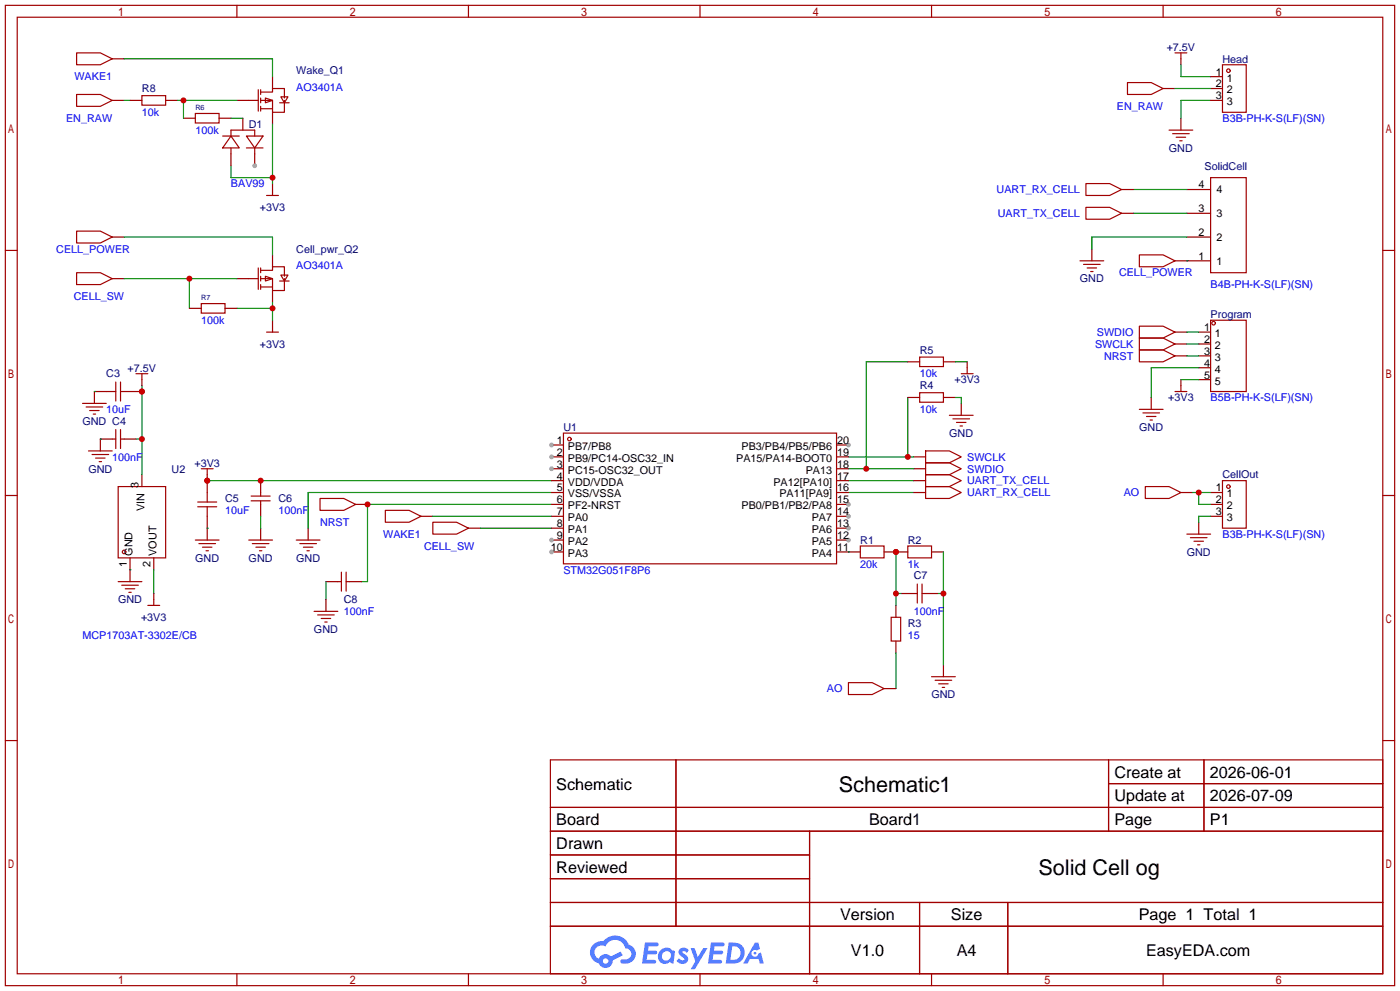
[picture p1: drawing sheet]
<svg xmlns="http://www.w3.org/2000/svg" width="299mm" height="212mm" viewBox="0 0 299 212" stroke-linecap="round" stroke-linejoin="round" font-family="sans-serif">
<g fill="none" stroke="#a10000" stroke-width=".25">
<path d="M1.1 1.1h297.2v209.6h-297.2zM3.7 3.7h292.1v204.5h-292.1zM50.7 1.1v2.6M100.2 1.1v2.6M149.7 1.1v2.6M199.3 1.1v2.6M248.8 1.1v2.6M1.1 53.5h2.6M295.8 53.5h2.5M1.1 105.9h2.6M295.8 105.9h2.5M1.1 158.3h2.6"/>
<path d="M295.8 158.3h2.5M117.7 162.4h178.1v45.8h-178.1zM117.7 172.6h178.1M117.7 177.7h178.1M144.6 162.4v35.6M173.2 177.7v30.5M237.1 162.4v15.3M237.1 167.5h58.7M257.5 162.4v15.3M117.7 182.8h55.5M117.7 192.9h178.1M117.7 187.8h55.5"/>
<path d="M117.7 198h178.1M196.7 192.9v15.3M215.6 192.9v15.3M50.7 208.2v2.5M100.2 208.2v2.5M149.7 208.2v2.5M199.3 208.2v2.5M248.8 208.2v2.5"/>
</g>
<g fill="#5487ff">
<path d="M145.5 202.8a1.3 1.3 0 0 1 1.8 .3l-.4 .6a.54 .54 0 0 0-.9-.2l.1 .2a1.28 1.28 0 0 1 .8 2 1.53 1.53 0 0 1-2.2-.3l.5-.6 .8 .5a.31 .31 0 0 0 .4-.3 .31 .31 0 0 0-.3-.3 1.12 1.12 0 0 1-.6-1.9z"/>
<path d="M147.7 202.7h.9l.7 1.9 1.1-1.9h.9l-2.7 4.5h-.9l1-1.7z"/>
<path d="M138 201.5h1.6a1.31 1.31 0 0 1 1.2 .2 .4 .4 0 0 1-.3 .6h-1.8l-.1 .9h1.6a.4 .4 0 0 1 .4 .4 .4 .4 0 0 1-.4 .4h-1.7l-.2 1.2h1.4a.46 .46 0 0 1 .5 .1 .46 .46 0 0 1 .1 .5l-.3 .2h-2.7z"/>
<path d="M152.1 201.5h1.6a1.32 1.32 0 0 1 1.3 .2 .39 .39 0 0 1-.4 .6h-1.7l-.2 .9h1.7a.4 .4 0 0 1 .3 .4 .4 .4 0 0 1-.4 .4h-1.7l-.2 1.2h1.4a.46 .46 0 0 1 .5 .1 .46 .46 0 0 1 .1 .5l-.3 .2h-2.7z"/>
<path d="M161.5 201.5h.7l.4 1.3-.7 .4a.75 .75 0 0 0-1.1 .3 .75 .75 0 0 0 .5 1 .75 .75 0 0 0 .9-.6l.6-.3 .6 2.4h-.9l-.2-1h-1.9l-.5 1h-.9z"/>
<path d="M155.9 201.5l-.7 4.5h1.5a2.27 2.27 0 0 0 2.6-2.3 2.27 2.27 0 0 0-2.7-2.2zM156.6 202.3a1.5 1.5 0 0 1 1.8 1.5 1.5 1.5 0 0 1-1.9 1.4h-.3z"/>
<path d="M141.3 203.1a1.6 1.6 0 0 0-.3 2.3 1.6 1.6 0 0 0 2.3 .2l.8 .4 .3-2.5-.2-.3h-.4a1.58 1.58 0 0 0-2.5-.1zM141.9 203.6a.98 .98 0 0 1 1.6 .5 .98 .98 0 0 1-1.1 1.2 .94 .94 0 0 1-.8-.6 .94 .94 0 0 1 .3-1.1z"/>
<path d="M126.9 201.9a2.37 2.37 0 0 0 1.2 4 1.54 1.54 0 0 0 1.7 1 1.54 1.54 0 0 0 1.3-1.6l2.1-1.1-.5-.8-2 1.1a1.57 1.57 0 0 0-2.6 .4 1.5 1.5 0 0 1-.8-2.1 1.5 1.5 0 0 1 2.2-.5 2.23 2.23 0 0 1 2.3-1.4 2.23 2.23 0 0 1 2 1.8 1.16 1.16 0 0 1 1.2 1.1 1.16 1.16 0 0 1-1 1.3h-.7a.47 .47 0 0 0-.6 .3 .47 .47 0 0 0 .4 .6 2.17 2.17 0 0 0 2.5-1 2.17 2.17 0 0 0-.3-2.7l-.8-.4a3.2 3.2 0 0 0-5.4-.7l-1.2 .1zM129 205.4a.58 .58 0 0 1 1.1 0 .58 .58 0 0 1-1.1 0z"/>
<circle cx="161.5" cy="203.8" r=".28"/>
</g>
<g fill="none" stroke="#a10000" stroke-width=".25">
<path d="M25.3 104h10.1v15.3h-10.1zM194.2 116.7h5.1v2.6h-5.1zM190.6 132h2.1v5h-2.1z"/>
<circle cx="26.5" cy="118" r=".38"/>
</g>
<path d="M27.8 119.3v2.5M30.4 101.5v2.5M32.9 119.3v2.5M191.6 118h2.6M199.3 118h2.5M191.6 129.4v2.6M191.6 137v2.6" fill="none" stroke="#870000" stroke-width=".25"/>
<path d="M29.1 93.9h1.3M30.4 82.4v19.1" fill="none" stroke="#008700" stroke-width=".25"/>
<g fill="#c00">
<circle cx="30.4" cy="93.9" r=".63"/>
<circle cx="30.4" cy="83.7" r=".63"/>
</g>
<path d="M20.2 83.7h2.5M27.8 83.7h2.6M30.4 81.2v1.2" fill="none" stroke="#870000" stroke-width=".25"/>
<path d="M29.1 79.9h2.5M30.4 79.9v1.3M24.8 81.7v4M25.8 83.7h2M25.8 81.7v4" fill="none" stroke="#a10000" stroke-width=".25"/>
<circle cx="30.4" cy="83.7" r=".63" fill="#c00"/>
<g fill="none" stroke="#a10000" stroke-width=".25">
<path d="M17.7 86.2h5M18.4 87h3.6M18.9 96.4h5.1M19.2 87.8h2M19.7 97.2h3.5M19.9 88.5h.5M20.4 97.9h2.1M21.2 98.7h.5M22.7 83.7h2.1M24 93.9h.8M24.8 91.8v4.1M25.8 91.8v4.1"/>
<path d="M25.8 93.9h.7M41.8 115.4h5.1M42.3 108.3h4.1M42.3 107.3h4.1M42.5 116.2h3.6M43.3 117h2M44.1 117.7h.5M44.3 105.3v2M44.3 108.3v2.1M53.2 115.4h5.1M53.7 107.1h4.1M53.7 106h4.1"/>
<path d="M54 116.2h3.5M54.7 117h2.1M55.5 117.7h.5M55.8 105.3v.7M55.8 107.1v.7M63.4 115.4h5.1M64.1 116.2h3.6M64.9 117h2M65.7 117.7h.5M25.3 124.3h5.1M26 125.1h3.6M26.8 125.9h2"/>
<path d="M27.6 126.6h.5"/>
</g>
<path d="M20.2 83.7v2.5M24 93.9h-2.5v2.5M26.5 93.9h2.6M44.3 102.7v2.6M44.3 110.4v5M55.8 102.7v2.6M55.8 107.8v2.6M55.8 112.9v2.5M65.9 112.9v2.5M27.8 121.8v2.5" fill="none" stroke="#870000" stroke-width=".25"/>
<path d="M20.2 83.7h.1M21.5 93.9h.1M44.3 112.9h.1M44.3 102.7h73.7M55.8 110.4v2.5M118 105.3h-52.1v7.6M27.8 121.8h.1" fill="none" stroke="#008700" stroke-width=".25"/>
<g fill="#c00">
<circle cx="55.8" cy="102.7" r=".63"/>
<circle cx="44.3" cy="102.7" r=".63"/>
</g>
<path d="M252.6 13.8v2.6h6.4M32.9 121.8v5.1" fill="none" stroke="#008700" stroke-width=".25"/>
<path d="M252.6 12.6v1.2M44.3 101.5v1.2M32.9 126.9v1.2" fill="none" stroke="#870000" stroke-width=".25"/>
<path d="M251.3 11.3h2.6M252.6 11.3v1.3M31.6 129.4h2.6M32.9 128.1v1.3" fill="none" stroke="#a10000" stroke-width=".25"/>
<circle cx="44.3" cy="102.7" r=".63" fill="#c00"/>
<path d="M43.1 100.2h2.5M44.3 100.2v1.3" fill="none" stroke="#a10000" stroke-width=".25"/>
<path d="M191.6 118v11.4M191.6 126.9h1.3" fill="none" stroke="#008700" stroke-width=".25"/>
<g fill="#c00">
<circle cx="191.6" cy="118" r=".63"/>
<circle cx="191.6" cy="126.9" r=".63"/>
</g>
<path d="M201.8 142.1v2.6" fill="none" stroke="#870000" stroke-width=".25"/>
<path d="M199.3 144.7h5M200 145.4h3.6M200.8 146.2h2M201.5 146.9h.6" fill="none" stroke="#a10000" stroke-width=".25"/>
<path d="M201.8 118v24.1M200.5 126.9h1.3" fill="none" stroke="#008700" stroke-width=".25"/>
<circle cx="201.8" cy="126.9" r=".63" fill="#c00"/>
<path d="M259 21.5h-6.4v3.8M242.4 40.5h11.5M242.4 45.6h11.5M256.4 78.6h-10.1v6.4M118 107.8h-39.4v16.5h-1.3M181.5 105.3h14M181.5 102.7h14M191.6 139.6v7.6" fill="none" stroke="#008700" stroke-width=".25"/>
<g fill="none" stroke="#870000" stroke-width=".25">
<path d="M259 16.4h2.5M259 18.9h2.5M252.6 25.3v2.5M259 21.5h2.5M233.6 53.2v2.6M239.9 40.5h2.5M253.9 55.8h5.1M253.9 50.7h5.1M253.9 45.6h5.1M253.9 40.5h5.1M256.4 71h2.6M256.4 73.5h2.6"/>
<path d="M256.4 76.1h2.6M256.4 78.6h2.6M246.3 85v2.5M252.6 81.2v1.2M256.4 81.2h2.6M76.1 107.8h2.5M195.5 105.3h2.5M195.5 102.7h2.5M192.9 126.9h2.6M198 126.9h2.5"/>
</g>
<g fill="none" stroke="#a10000" stroke-width=".25">
<path d="M261.5 13.8h5.1v10.2h-5.1zM232.3 39.2h5.1l2.5 1.3-2.5 1.3h-5.1zM250.1 27.8h5M250.8 28.6h3.6M251.6 29.3h2M252.3 30.1h.6M259 38h7.6v20.3h-7.6zM231 55.8h5.1M231.8 56.5h3.5M232.5 57.3h2.1M233.3 58h.5M259 68.5h7.6v15.2h-7.6z"/>
<path d="M243.7 87.5h5.1M244.5 88.3h3.5M245.2 89h2.1M246 89.8h.5M251.3 83.7h2.6M252.6 82.4v1.3M198 104h5.1l2.5 1.3-2.5 1.3h-5.1zM198 101.5h5.1l2.5 1.2-2.5 1.3h-5.1zM195.5 126.9h.7M196.2 124.8v4.1M197.2 124.8v4.1M197.2 126.9h.8"/>
<circle cx="262.8" cy="15.1" r=".38"/>
<circle cx="259.6" cy="69.1" r=".38"/>
</g>
<circle cx="78.6" cy="107.8" r=".63" fill="#c00"/>
<path d="M243.7 74.8h5.1l2.5 1.3-2.5 1.2h-5.1zM243.7 69.7h5.1l2.5 1.3-2.5 1.3h-5.1zM198 98.9h5.1l2.5 1.3-2.5 1.3h-5.1zM68.5 106.6h5l2.6 1.2-2.6 1.3h-5z" fill="none" stroke="#a10000" stroke-width=".25"/>
<path d="M251.3 76.1h2.6M251.3 71h2.6M195.5 100.2h2.5" fill="none" stroke="#870000" stroke-width=".25"/>
<path d="M194.2 77.3h-8.9v22.9M181.5 100.2h14" fill="none" stroke="#008700" stroke-width=".25"/>
<circle cx="185.3" cy="100.2" r=".63" fill="#c00"/>
<path d="M253.9 71h2.5M181.5 97.7h14M194.2 85v12.7" fill="none" stroke="#008700" stroke-width=".25"/>
<path d="M251.3 73.5h2.6M195.5 97.7h2.5" fill="none" stroke="#870000" stroke-width=".25"/>
<path d="M243.7 72.3h5.1l2.5 1.2-2.5 1.3h-5.1zM198 96.4h5.1l2.5 1.3-2.5 1.2h-5.1z" fill="none" stroke="#a10000" stroke-width=".25"/>
<circle cx="194.2" cy="97.7" r=".63" fill="#c00"/>
<path d="M251.3 18.9h7.7M204.3 77.3h2.6M253.9 73.5h2.5M253.9 76.1h2.5M204.3 85h1.3v1.2M92.6 110.4h25.4M255.1 105.3h3.9M256.4 105.3v2.5h2.6M69.7 124.3v3.8" fill="none" stroke="#008700" stroke-width=".25"/>
<g fill="none" stroke="#a10000" stroke-width=".25">
<path d="M241.2 17.7h5.1l2.5 1.2-2.5 1.3h-5.1zM196.7 76.3h5.1v2.1h-5.1zM205.6 79.9h2.6M206.9 78.6v1.3M196.7 83.9h5.1v2.1h-5.1zM203.1 88.8h5.1M203.8 89.5h3.6M204.6 90.3h2M205.4 91.1h.5M82.4 109.1h5.1l2.5 1.3-2.5 1.2h-5.1zM245 104h5.1l2.5 1.3-2.5 1.3h-5.1zM261.5 102.7h5.1v10.2h-5.1z"/>
<path d="M67.2 130.7h5.1M67.9 131.4h3.6M68.7 132.2h2M69.5 133h.5M72.3 124.3h.7M73 122.3v4.1M74 122.3v4.1M74 124.3h.8M181.5 145.9h5.1l2.5 1.3-2.5 1.3h-5.1z"/>
<circle cx="262.8" cy="104" r=".38"/>
</g>
<g fill="none" stroke="#870000" stroke-width=".25">
<path d="M248.8 18.9h2.5M194.2 77.3h2.5M201.8 77.3h2.5M206.9 77.3v1.3M194.2 85h2.5M201.8 85h2.5M205.6 86.2v2.6M90 110.4h2.6M252.6 105.3h2.5M259 110.4h2.5M259 105.3h2.5M259 107.8h2.5"/>
<path d="M69.7 124.3h2.6M69.7 128.1v2.6M74.8 124.3h2.5M189.1 147.2h2.5"/>
</g>
<circle cx="256.4" cy="105.3" r=".63" fill="#c00"/>
<path d="M58.3 16.4v2.5M50.7 21.5h2.5M58.3 24v2.5M50.7 59.6h2.5M58.3 54.5v2.5M58.3 62.1v2.5M58.3 68.5v1.2M256.4 111.6v2.6" fill="none" stroke="#870000" stroke-width=".25"/>
<g fill="none" stroke="#a10000" stroke-width=".25">
<path d="M55.2 19.2v4.5M55.8 19.7h2.5v-.8h2.5v2.1M55.8 19.2v1M53.2 21.5h2M55.8 21.5h2.5v2.5h2.5v-2.5M55.8 21v1M55.8 22.7v1M55.8 23.2h2.5M56.8 21l1.5 .5-1.5 .5zM59.8 22h2M60.1 20.7h1.5l-.8 1.3zM53.2 59.6h2"/>
<path d="M55.2 57.3v4.5M55.8 59.6h2.5v2.5h2.5v-2.5M55.8 57.8h2.5v-.8h2.5v2.1M55.8 57.3v1M55.8 59.1v1M56.8 59.1l1.5 .5-1.5 .5zM60.1 58.8h1.5l-.8 1.3zM55.8 60.8v1M55.8 61.3h2.5M57 71h2.6M58.3 69.7v1.3M59.8 60.1h2"/>
<path d="M253.9 114.2h5.1M254.6 114.9h3.6M255.4 115.7h2M256.2 116.5h.5"/>
</g>
<path d="M50.7 65.9h7.6M58.3 64.6v3.9M259 110.4h-2.6v1.2" fill="none" stroke="#008700" stroke-width=".25"/>
<circle cx="58.3" cy="65.9" r=".63" fill="#c00"/>
<path d="M58.3 39.2v1.3" fill="none" stroke="#870000" stroke-width=".25"/>
<path d="M57 41.8h2.6M58.3 40.5v1.3" fill="none" stroke="#a10000" stroke-width=".25"/>
<path d="M49.4 35.4v2.6h8.9M58.3 26.5v12.7" fill="none" stroke="#008700" stroke-width=".25"/>
<circle cx="58.3" cy="38" r=".63" fill="#c00"/>
<path d="M24 59.6h2.5M100.2 112.9h2.5" fill="none" stroke="#870000" stroke-width=".25"/>
<path d="M16.4 58.3h5.1l2.5 1.3-2.5 1.2h-5.1zM92.6 111.6h5.1l2.5 1.3-2.5 1.3h-5.1z" fill="none" stroke="#a10000" stroke-width=".25"/>
<path d="M26.5 59.6h24.2M40.5 59.6v6.3M102.7 112.9h15.3" fill="none" stroke="#008700" stroke-width=".25"/>
<circle cx="40.5" cy="59.6" r=".63" fill="#c00"/>
<path d="M26.5 12.6h31.8v3.8M26.5 21.5h1.3M26.5 50.7h31.8v3.8M253.9 55.8h.1M253.9 50.7h-20.3v2.5M252.6 81.2h3.8" fill="none" stroke="#008700" stroke-width=".25"/>
<path d="M24 12.6h2.5M24 21.5h2.5M39.2 25.3h2.6M46.9 25.3h2.5M24 50.7h2.5M251.3 55.8h2.6M40.5 65.9h2.6M48.1 65.9h2.6M189.1 118h2.5" fill="none" stroke="#870000" stroke-width=".25"/>
<path d="M16.4 11.3h5.1l2.5 1.3-2.5 1.2h-5.1zM16.4 20.2h5.1l2.5 1.3-2.5 1.2h-5.1zM41.8 24.3h5.1v2h-5.1zM16.4 49.4h5.1l2.5 1.3-2.5 1.2h-5.1zM243.7 54.5h5.1l2.5 1.3-2.5 1.2h-5.1zM43.1 64.9h5v2h-5zM184 116.7h5.1v2.6h-5.1z" fill="none" stroke="#a10000" stroke-width=".25"/>
<circle cx="191.6" cy="118" r=".63" fill="#c00"/>
<path d="M49.4 32.9v2.5M51.9 25.3v2.5M54.5 32.9v2.5M181.5 118h2.5" fill="none" stroke="#870000" stroke-width=".25"/>
<path d="M47.6 29.1h3.6M49.4 29.1l1.8 2.5h-3.6zM49.4 27.8v1.3M49.4 31.6v1.3M52.7 29.1h3.6l-1.8 2.5zM52.7 31.6h3.6M54.5 27.8v1.3M54.5 31.6v1.3" fill="none" stroke="#a10000" stroke-width=".25"/>
<circle cx="54.5" cy="35.4" r=".51" fill="#999"/>
<path d="M30.4 20.4h5v2.1h-5zM49.4 27.8h5.1" fill="none" stroke="#a10000" stroke-width=".25"/>
<path d="M38 21.5h12.7M39.2 21.5v3.8M49.4 25.3h2.5" fill="none" stroke="#008700" stroke-width=".25"/>
<path d="M27.8 21.5h2.6M35.4 21.5h2.6" fill="none" stroke="#870000" stroke-width=".25"/>
<circle cx="39.2" cy="21.5" r=".63" fill="#c00"/>
<path d="M239.9 45.6h2.5M118 95.1h2.5" fill="none" stroke="#870000" stroke-width=".25"/>
<g fill="none" stroke="#a10000" stroke-width=".25">
<path d="M232.3 44.3h5.1l2.5 1.3-2.5 1.3h-5.1zM120.5 92.6h58.4v27.9h-58.4z"/>
<circle cx="121.8" cy="93.9" r=".38"/>
</g>
<circle cx="118" cy="95.1" r=".51" fill="#999"/>
<path d="M118 97.7h2.5" fill="none" stroke="#870000" stroke-width=".25"/>
<circle cx="118" cy="97.7" r=".51" fill="#999"/>
<path d="M118 100.2h2.5" fill="none" stroke="#870000" stroke-width=".25"/>
<circle cx="118" cy="100.2" r=".51" fill="#999"/>
<path d="M118 102.7h2.5M118 105.3h2.5M118 107.8h2.5M118 110.4h2.5M118 112.9h2.5M118 115.4h2.5" fill="none" stroke="#870000" stroke-width=".25"/>
<circle cx="118" cy="115.4" r=".51" fill="#999"/>
<path d="M118 118h2.5" fill="none" stroke="#870000" stroke-width=".25"/>
<circle cx="118" cy="118" r=".51" fill="#999"/>
<path d="M178.9 118h2.6M178.9 115.4h2.6" fill="none" stroke="#870000" stroke-width=".25"/>
<circle cx="181.5" cy="115.4" r=".51" fill="#999"/>
<path d="M178.9 112.9h2.6" fill="none" stroke="#870000" stroke-width=".25"/>
<circle cx="181.5" cy="112.9" r=".51" fill="#999"/>
<path d="M178.9 110.4h2.6" fill="none" stroke="#870000" stroke-width=".25"/>
<circle cx="181.5" cy="110.4" r=".51" fill="#999"/>
<path d="M178.9 107.8h2.6" fill="none" stroke="#870000" stroke-width=".25"/>
<circle cx="181.5" cy="107.8" r=".51" fill="#999"/>
<path d="M178.9 97.7h2.6M178.9 95.1h2.6M178.9 105.3h2.6M178.9 102.7h2.6M178.9 100.2h2.6" fill="none" stroke="#870000" stroke-width=".25"/>
<circle cx="181.5" cy="95.1" r=".51" fill="#999"/>
<path d="M181.5 118h.1" fill="none" stroke="#008700" stroke-width=".25"/>
<g font-size="4.6">
<text x="179.4" y="169.4">Schematic1</text>
<text x="222.1" y="187.1">Solid Cell og</text>
</g>
<g font-size="3.5">
<text x="238.4" y="166.2">Create at</text>
<text x="258.8" y="166.2">2026-06-01</text>
<text x="119" y="168.8">Schematic</text>
<text x="238.4" y="171.3">Update at</text>
<text x="258.8" y="171.3">2026-07-09</text>
<text x="119" y="176.4">Board</text>
<text x="185.9" y="176.4">Board1</text>
<text x="238.4" y="176.4">Page</text>
<text x="258.8" y="176.4">P1</text>
<text x="119" y="181.5">Drawn</text>
<text x="119" y="186.6">Reviewed</text>
<text x="179.7" y="196.7">Version</text>
<text x="203.4" y="196.7">Size</text>
<text x="243.6" y="196.7">Page 1 Total 1</text>
<text x="182" y="204.3">V1.0</text>
<text x="204.7" y="204.3">A4</text>
<text x="245.1" y="204.3">EasyEDA.com</text>
</g>
<g font-size="2.3" fill="#000080">
<text x="249.6" y="10.8">+7.5V</text>
<text x="63.4" y="15.9">Wake_Q1</text>
<text x="261.5" y="13.4">Head</text>
<text x="30.4" y="19.7">R8</text>
<text x="53.2" y="27.4">D1</text>
<text x="250" y="32.4">GND</text>
<text x="257.7" y="36.2">SolidCell</text>
<text x="55.6" y="45.1">+3V3</text>
<text x="63.4" y="54">Cell_pwr_Q2</text>
<text x="231" y="60.4">GND</text>
<text x="259" y="68">Program</text>
<text x="55.6" y="74.3">+3V3</text>
<text x="196.7" y="75.6">R5</text>
<text x="22.7" y="80.7">C3</text>
<text x="27.3" y="79.4">+7.5V</text>
<text x="196.7" y="83.2">R4</text>
<text x="204.2" y="82">+3V3</text>
<text x="249.9" y="85.8">+3V3</text>
<text x="17.6" y="90.9">GND C4</text>
<text x="120.5" y="92.1">U1</text>
<text x="203" y="93.4">GND</text>
<text x="243.7" y="92.1">GND</text>
<text x="18.9" y="101">GND</text>
<text x="36.7" y="101">U2</text>
<text x="41.6" y="99.7">+3V3</text>
<text x="48.1" y="107.4">C5</text>
<text x="59.6" y="107.4">C6</text>
<text x="261.5" y="102.3">CellOut</text>
<text x="184" y="116.3">R1</text>
<text x="194.2" y="116.3">R2</text>
<text x="253.8" y="118.8">GND</text>
<text x="41.8" y="120.1">GND</text>
<text x="53.2" y="120.1">GND</text>
<text x="63.3" y="120.1">GND</text>
<text x="195.5" y="123.9">C7</text>
<text x="25.2" y="129">GND</text>
<text x="73.5" y="129">C8</text>
<text x="30.2" y="132.8">+3V3</text>
<text x="67.2" y="135.3">GND</text>
<text x="194.2" y="134">R3</text>
<text x="199.2" y="149.3">GND</text>
</g>
<g font-size="2.3" fill="#00f">
<text x="15.9" y="17.2">WAKE1</text>
<text x="63.4" y="19.5">AO3401A</text>
<text x="238.9" y="23.5">EN_RAW</text>
<text x="14.1" y="26.1">EN_RAW</text>
<text x="30.4" y="24.8">10k</text>
<text x="41.8" y="28.6">100k</text>
<text x="261.5" y="26.1">B3B-PH-K-S(LF)(SN)</text>
<text x="49.4" y="40.1">BAV99</text>
<text x="213.2" y="41.3">UART_RX_CELL</text>
<text x="213.4" y="46.4">UART_TX_CELL</text>
<text x="12" y="54">CELL_POWER</text>
<text x="63.4" y="57.6">AO3401A</text>
<text x="239.4" y="59.1">CELL_POWER</text>
<text x="15.8" y="64.2">CELL_SW</text>
<text x="259" y="61.6">B4B-PH-K-S(LF)(SN)</text>
<text x="43.1" y="69.3">100k</text>
<text x="234.6" y="71.8">SWDIO</text>
<text x="234.2" y="74.3">SWCLK</text>
<text x="236.2" y="76.9">NRST</text>
<text x="196.7" y="80.7">10k</text>
<text x="22.7" y="88.3">10uF</text>
<text x="196.7" y="88.3">10k</text>
<text x="259" y="85.8">B5B-PH-K-S(LF)(SN)</text>
<text x="24" y="98.5">100nF</text>
<text x="206.9" y="101">SWDIO</text>
<text x="206.9" y="98.5">SWCLK</text>
<text x="206.9" y="106.1">UART_RX_CELL</text>
<text x="206.9" y="103.6">UART_TX_CELL</text>
<text x="240.4" y="106.1">AO</text>
<text x="48.1" y="109.9">10uF</text>
<text x="59.6" y="109.9">100nF</text>
<text x="68.5" y="112.4">NRST</text>
<text x="82" y="115">WAKE1</text>
<text x="90.7" y="117.5">CELL_SW</text>
<text x="261.5" y="115">B3B-PH-K-S(LF)(SN)</text>
<text x="120.5" y="122.6">STM32G051F8P6</text>
<text x="184" y="121.3">20k</text>
<text x="194.2" y="121.3">1k</text>
<text x="73.5" y="131.5">100nF</text>
<text x="195.5" y="131.5">100nF</text>
<text x="17.7" y="136.6">MCP1703AT-3302E/CB</text>
<text x="194.2" y="136.6">15</text>
<text x="176.9" y="148">AO</text>
</g>
<g font-size="2.3">
<text x="260.1" y="16.2">1</text>
<text x="262.4" y="17.4">1</text>
<text x="260.1" y="18.7">2</text>
<text x="260.1" y="21.2">3</text>
<text x="262.4" y="20">2</text>
<text x="262.4" y="22.5">3</text>
<text x="256.4" y="40.3">4</text>
<text x="260.2" y="41.3">4</text>
<text x="256.4" y="45.4">3</text>
<text x="260.2" y="46.4">3</text>
<text x="256.4" y="50.4">2</text>
<text x="260.2" y="51.5">2</text>
<text x="256.4" y="55.5">1</text>
<text x="260.2" y="56.5">1</text>
<text x="257.5" y="70.8">1</text>
<text x="257.5" y="73.3">2</text>
<text x="257.5" y="75.8">3</text>
<text x="259.9" y="72">1</text>
<text x="259.9" y="74.6">2</text>
<text x="259.9" y="77.1">3</text>
<text x="257.5" y="78.4">4</text>
<text x="257.5" y="80.9">5</text>
<text x="259.9" y="79.7">4</text>
<text x="259.9" y="82.2">5</text>
<text x="119.1" y="94.9">1</text>
<text x="179.1" y="94.9">20</text>
<text x="119.1" y="97.4">2</text>
<text x="119.1" y="100">3</text>
<text x="121.5" y="96.2">PB7/PB8</text>
<text x="121.5" y="98.7">PB9/PC14-OSC32_IN</text>
<text x="121.5" y="101.2">PC15-OSC32_OUT</text>
<text x="157.5" y="98.7">PA15/PA14-BOOT0</text>
<text x="158.6" y="96.2">PB3/PB4/PB5/PB6</text>
<text x="172.4" y="101.2">PA13</text>
<text x="179.1" y="100">18</text>
<text x="179.1" y="97.4">19</text>
<text x="29.6" y="104.4" transform="rotate(-90 29.6 104.4)">3</text>
<text x="119.1" y="102.5">4</text>
<text x="119.1" y="105.1">5</text>
<text x="119.1" y="107.6">6</text>
<text x="121.5" y="103.8">VDD/VDDA</text>
<text x="121.5" y="106.3">VSS/VSSA</text>
<text x="165.4" y="103.8">PA12[PA10]</text>
<text x="166.7" y="106.3">PA11[PA9]</text>
<text x="179.1" y="107.6">15</text>
<text x="179.1" y="105.1">16</text>
<text x="179.1" y="102.5">17</text>
<text x="260.1" y="105.1">1</text>
<text x="260.1" y="107.6">2</text>
<text x="262.4" y="106.3">1</text>
<text x="30.9" y="109.3" transform="rotate(-90 30.9 109.3)">VIN</text>
<text x="119.1" y="110.1">7</text>
<text x="119.1" y="112.7">8</text>
<text x="121.5" y="108.9">PF2-NRST</text>
<text x="121.5" y="111.4">PA0</text>
<text x="121.5" y="113.9">PA1</text>
<text x="158.6" y="108.9">PB0/PB1/PB2/PA8</text>
<text x="173.6" y="113.9">PA6</text>
<text x="173.6" y="111.4">PA7</text>
<text x="179.1" y="112.7">13</text>
<text x="179.1" y="110.1">14</text>
<text x="260.1" y="110.1">3</text>
<text x="262.4" y="108.9">2</text>
<text x="262.4" y="111.4">3</text>
<text x="28.4" y="118.8" transform="rotate(-90 28.4 118.8)">GND</text>
<text x="33.4" y="118.8" transform="rotate(-90 33.4 118.8)">VOUT</text>
<text x="117.8" y="117.8">10</text>
<text x="119.1" y="115.2">9</text>
<text x="121.5" y="116.5">PA2</text>
<text x="121.5" y="119">PA3</text>
<text x="173.6" y="119">PA4</text>
<text x="173.6" y="116.5">PA5</text>
<text x="179.1" y="117.8">11</text>
<text x="179.1" y="115.2">12</text>
<text x="27.1" y="121.2" transform="rotate(-90 27.1 121.2)">1</text>
<text x="32.2" y="121.2" transform="rotate(-90 32.2 121.2)">2</text>
</g>
<g font-size="1.6" fill="#000080">
<text x="41.8" y="23.5">R6</text>
<text x="43.1" y="64.2">R7</text>
</g>
</svg>
